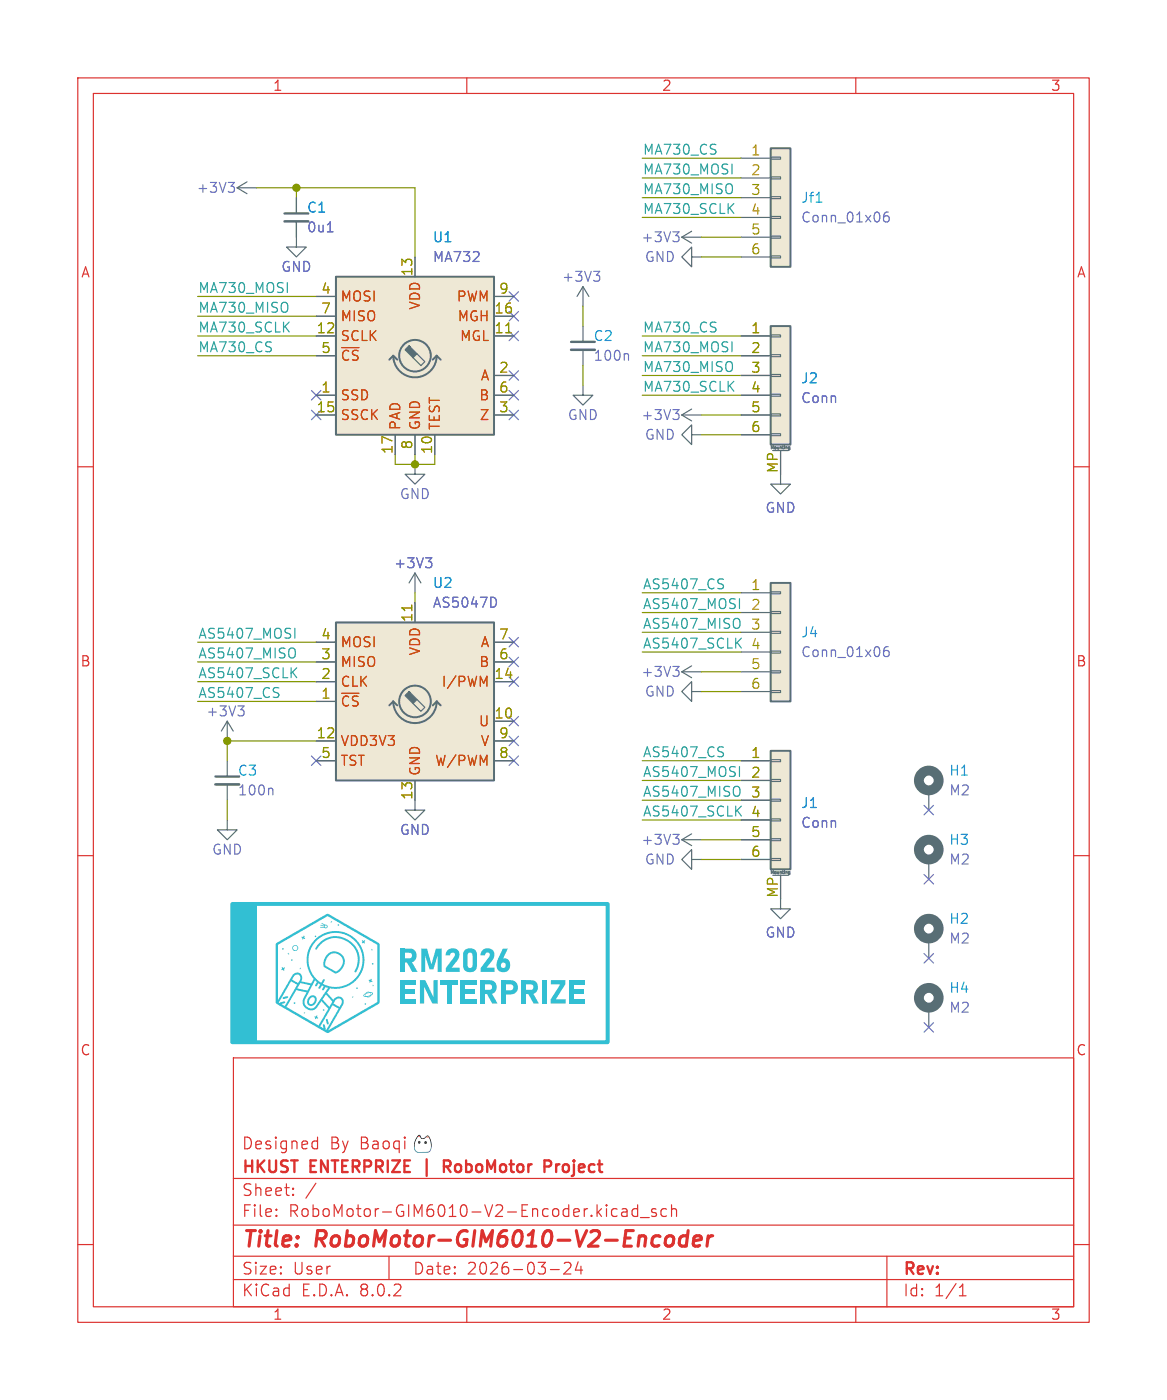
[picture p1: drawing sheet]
<svg xmlns="http://www.w3.org/2000/svg" width="150mm" height="180mm" viewBox="0 0 150 180" stroke-linecap="round" stroke-linejoin="round" font-family="sans-serif">
<g fill="none" stroke="#dc322f" stroke-width=".15">
<path d="M10 10h130v160h-130zM12 12h126v156h-126zM60 10v2M110 10v2M10 60h2M138 60h2M10 110h2M138 110h2M30 136h108v32h-108zM30 157.5h108M30 151.5h108M35.5 156.3h.1l-.1 .1"/>
<path d="M35.5 156.3v.1M35.5 155.5v.1M35.5 155.5h.1l-.1 .1M37.7 153.6v.1M37.7 153.6h-.1l.1 .1M37.7 152.8v.1M37.7 152.8h-.1l.1 .1M40.4 146.7l.4 .1M40.6 152.1l-1.3 2M40.8 146.2v1.5M40.8 147.6l-.4 .1M78.9 155.4l.4 .1"/>
<path d="M79.3 156.3l-.4 .1M80 155.5l.1-.1 .4 .1 .1 .9M80.6 155.8h-.5a.29 .29 0 0 0-.2 .3 .29 .29 0 0 0 .2 .3l.5-.1M82 155.5l-.5-.1-.3 .3v.4l.2 .2 .1 .1 .5-.1M82 154.9v1.5M82.3 156.5h1.2M84.3 155.5l-.3-.1-.3 .2 .1 .2 .5 .2 .1 .1-.1 .2-.1 .1-.5-.1M85.7 155.5l-.5-.1-.2 .3v.4l.1 .2 .1 .1 .5-.1M86.3 155.5a.37 .37 0 0 1 .7 .1v.8M86.3 154.9v1.5M10 160h2M30 164.5h108"/>
<path d="M30 161.5h108M50 161.5v3M60 168v2M70.7 163.2h1.2M72.5 162.4l.2-.1h.4a.41 .41 0 0 1 .2 .6l-.8 .9h.9M74.3 162.2l-.3 1.1h.9M74.7 162.8v1M110 168v2M114 161.5v6.5M123.3 166.6h.9M123.3 165.5l.4-.4v1.5M138 160h2"/>
</g>
<path d="M85.7 159.1a.52 .52 0 0 1 .5-.2 .52 .52 0 0 1 .4 .4l-.1 .5a.55 .55 0 0 1-.5 .4 .55 .55 0 0 1-.5-.4l.1-.5zM88.4 159a.66 .66 0 0 0-1 .3l-.1 .5 .2 .3 .1 .1 .6-.1M88.5 158.2l-.3 2M89.1 159.6l1-.2v-.4l-.6-.1-.3 .3-.1 .7 .1 .2 .1 .1 .6-.1M91 158.9l-.1 1.3M91.6 158.9a.59 .59 0 0 0-.6 .4" fill="none" stroke="#dc322f" stroke-width=".4"/>
<path d="M57.4 150l.5 .7M57.8 149.3l-.7-.1v1.5M57.8 149.9l-.7 .1M70 149.2h.6a.41 .41 0 0 1 .3 .4 .41 .41 0 0 1-.3 .4h-.6" fill="none" stroke="#dc322f" stroke-width=".3"/>
<g fill="#32bfd3">
<path d="M47.9 126.6h.2l-.1 .2h-.1z"/>
<path d="M42.5 118.4l.2 .1-.1 .1h-.1z"/>
<path d="M47.4 126h.2l.1-.1v.2l.2 .1h-.3l-.1 .1z"/>
<path d="M47.8 122l.1 .1-.1 .1-.1-.1z"/>
<path d="M46.5 120.9l.2 .1 .2-.1-.1 .2 .1 .2-.2-.1-.2 .1 .1-.2z"/>
<path d="M41.1 121.2l.9-.6a3 3 0 0 1 3.5 .8 3 3 0 0 1 .2 3.6l-.1-.2a2.83 2.83 0 0 0-1.1-3.8 2.83 2.83 0 0 0-3.9 1.1l-.1-.2z"/>
<circle cx="47.9" cy="123.9" r=".1"/>
<circle cx="43.5" cy="118.9" r=".09"/>
</g>
<circle cx="53.9" cy="146.9" r=".16" fill="#040404"/>
<path d="M53.8 146.1l.1-.1 .1 .1a.11 .11 0 0 1 0 .1 .11 .11 0 0 1-.2 0h-.1z" fill="#ee8570"/>
<g fill="#040404">
<path d="M53.7 146l.3-.1 .2 .4 .1 .1 .2-.1 .4-.3h.2l.3 .6 .1 .8h-.1l-.1-.8-.3-.5h-.1l-.4 .3h-.2h-.2l-.2-.4-.5 .6-.1 .8a1.8 1.8 0 0 1 .4-1.4z"/>
<circle cx="54.7" cy="146.9" r=".17"/>
</g>
<path d="M53.2 147.4l.1 .1 .2 .5 .4 .1h1.2l.2-.3 .1-.4h.1l-.1 .5-.3 .3h-1.3h-.2l-.2-.2z" fill="#3c7899"/>
<path d="M54.8 146.2l.2-.1 .1 .2z" fill="#ee8570"/>
<g fill="#32bfd3">
<path d="M41.9 131l.2 .1 .2 .5-.1 .1-.2-.1z"/>
<path d="M40.4 130.7h.2l.2-.1-.1 .2 .2 .1h-.2l-.2 .1z"/>
<path d="M39.1 130.1l.1 .1v.1h-.2z"/>
<path d="M37 122.6l.1-.1 .1 .2h-.2z"/>
<path d="M37.7 121.6l.2-.1 .3 .1 .1 .3-.1 .3-.2 .1-.3-.1-.1-.3 .4 .3 .2-.1v-.2l-.1-.2-.2-.1-.3 .3z"/>
<path d="M38.5 124.5l.1-.1 .1 .2h-.1z"/>
<path d="M36.2 124.4l.2 .1 .2-.1-.1 .2v.2l-.1-.1h-.2l.1-.1z"/>
<path d="M39.7 128.2l.3-.2h.3l.2 .1 .2 .2-.1 .6-.4 .4h-.5l-.2-.5h.2l.2 .3h.2l.3-.3v-.4l-.1-.2h-.2l-.3 .3-.1 .3h-.2l.1-.4z"/>
<path d="M36.4 128.2l.5-.1 .1 .1v.1l-.5 .1h-.2z"/>
<path d="M29.8 116.2h3.2v17.8h-3.2z"/>
<path d="M35.5 121.3l6.6-3.8 6.6 3.8v7.7l-6.5 3.8-1.6-.8h.6l.4 .2-.1-.4 .2-.1 .2 .5-.1 .1 .1 .1 1.6-2.7-.8-.5-1.5 2.8h-.6l-4.4-2.5h.6l4.1 2.4 1.3-2.2-.9-1-.7 1-.4 .2h-.4l-.7-.4-.2-.3v-.4h.2l.1 .4 .3 .3 .5 .2 .5-.2 .7-1h.3l.8 1 .3-.5h.3l.7 .5 .3-.5v-.2l-.1-.3-.3-.1-.4 .2-.2 .4h-.3l.1-.2-.8-.9-.4 .6h-.3l1-1.5-.4-.1-.2 .4h-.1l-.1-.1 .2-.4-.2-.1-.3 .4h-.1l-.1-.1 .3-.4-.3-.2-.2 .4h-.1l-.1-.1 .1-.3a.25 .25 0 0 0-.1-.4l-1.3 2.5-.1 .3h-.2v-.2l.5-1-1.3-.3-1.3 2.2h-.6l-.7-.5-.1-.1 .6 .1 .1-.1 .5-.1h.1l-.1 .2-.4 .1 .4 .2 1.3-2.2 1.6 .3 .4-.7-1.3-.3-.4 .7h-.3l.3-.5-.8-.4-1.6 2.7h-.4v-4.7h.3v4.4l1.6-2.7h.2l.8 .5 .3-.6-.1-.3-.1-.2h-.4l-.2 .2-.3 .4h-.2l.3-.5 .2-.2 .5-.2 .4 .3 .1 .4-.1 .5 1.3 .2 .3-.5-.1-.2a3.7 3.7 0 0 1-.8-2.3h.3v.2a3.5 3.5 0 0 0 1.6 2.8l.2-.5h.2v.2l-.2 .4h.1a3.5 3.5 0 0 0 4.8-2.1 3.5 3.5 0 0 0-2.8-4.4 3.5 3.5 0 0 0-3.9 3.4h-.3a3.7 3.7 0 0 1 4-3.7 3.7 3.7 0 0 1 3.4 4.2 3.7 3.7 0 0 1-4.4 3.2l-.4 .5 .8 .9 .5-.3 .4-.1 .4 .3 .1 .4-.1 .4-1.9 3.3 6.3-3.7v-7.3l-6.4-3.7-6.4 3.7v2.7h-.3v-2.8z"/>
<path d="M45.3 128.1h.1v.2h-.2z"/>
<path d="M46.8 127.8l.3-.1h.5l.1 .2 .1-.1-.1-.1h-.6l.3-.1-.4 .1 .3-.2 .5 .1 .1 .1-.1 .2-.4 .3h-.5h.5l.2-.1-.4 .1-.5-.1v-.1l.3 .1v-.2a.22 .22 0 0 0 .2 .2 .22 .22 0 0 0 .2-.1 .2 .2 0 0 0 .2-.2 .2 .2 0 0 0-.3-.1l-.6 .3z"/>
<path d="M38.8 120.4l.1 .1 .2-.2v.2l.1 .2h-.2l-.1 .1z"/>
<path d="M41.3 118.7l.7 .2 .1 .2v.2l-.2 .1-.7-.1v-.1l.4-.1 .3 .2 .1-.1-.1-.2-.2 .1-.5-.1v-.1l.5 .1z"/>
<path d="M42.1 122.7l.6-.3h.6l.7 .4 .3 .6a1.65 1.65 0 0 1-1.2 1.8l-1.5-.9v-.4h.2v.3l1.3 .7 .5-.2 .3-.5 .2-.5-.1-.4-.2-.3-.3-.3-.4-.1h-.4l-.3 .2-.3 .3-.3 .8h-.2l.1-.6z"/>
<circle cx="41.6" cy="129.9" r=".11"/>
<circle cx="37.5" cy="123.4" r=".09"/>
<circle cx="36.4" cy="122" r=".1"/>
<circle cx="37.9" cy="129" r=".11"/>
<circle cx="47" cy="129.1" r=".1"/>
<circle cx="45.9" cy="127.1" r=".1"/>
<circle cx="40.5" cy="120.4" r=".09"/>
</g>
<path d="M38.1 30.5v1.3h1.3l-1.3 1.2-1.3-1.2h1.3" fill="none" stroke="#586e75" stroke-width=".15"/>
<path d="M99.1 96.5h2.5v15.3h-2.5z" fill="#eee8d5"/>
<g fill="none" stroke="#586e75" stroke-width=".15">
<path d="M95.2 97.8h3.9M99.1 97.7h1.2v.2h-1.2zM95.2 100.3h3.9M95.2 102.9h3.9M95.2 105.4h3.9M95.2 108h3.9M95.2 110.5h3.9M99.1 110.4h1.2v.2h-1.2zM99.1 107.8h1.2v.3h-1.2zM99.1 105.3h1.2v.3h-1.2zM99.1 102.8h1.2v.2h-1.2zM99.1 100.2h1.2v.3h-1.2z"/>
<path d="M99.1 112.3v-.4l.2 .3 .1-.3v.4M99.3 112.5h2M100.3 112.5v3.1M100.6 111.9v.4M100.8 111.9h.1M100.8 111.9v.1M101.5 112.3h-.1v-.2h.1v.3h-.1"/>
</g>
<path d="M99.1 96.5h2.5v15.3h-2.5z" fill="none" stroke="#586e75" stroke-width=".25"/>
<path d="M99.1 74.9h2.5v15.3h-2.5z" fill="#eee8d5"/>
<g fill="none" stroke="#586e75" stroke-width=".15">
<path d="M38.1 25.4v2M38.1 28.5v2M95.2 76.2h3.9M95.2 78.8h3.9M99.1 78.6h1.2v.3h-1.2zM99.1 76.1h1.2v.2h-1.2zM87.6 86.4h2.6M87.6 86.4l1.3 .7M88.9 88.9v-1.3l-1.3 1.3 1.3 1.3v-1.3h1.3M88.9 85.6l-1.3 .8M95.2 81.3h3.9M95.2 83.8h3.9"/>
<path d="M95.2 86.4h3.9M95.2 88.9h3.9M99.1 88.8h1.2v.2h-1.2zM99.1 86.2h1.2v.3h-1.2zM99.1 83.7h1.2v.3h-1.2zM99.1 81.2h1.2v.2h-1.2z"/>
</g>
<path d="M99.1 74.9h2.5v15.3h-2.5z" fill="none" stroke="#586e75" stroke-width=".25"/>
<path d="M42.1 29.8h.7M86.5 85.7h.8l-.4 .5M87 86.2l.3 .2v.3l-.3 .3M114.2 83.1a.5 .5 0 0 0-.6 .6v.5l.1 .2h.3l.2-.1 .1-.4-.1-.2-.4-.1-.2 .3" fill="none" stroke="#6c71c4" stroke-width=".15"/>
<path d="M36.6 28.5h3" fill="none" stroke="#586e75" stroke-width=".33"/>
<path d="M36.6 27.4h3" fill="none" stroke="#586e75" stroke-width=".3"/>
<path d="M43.2 80h20.3v20.3h-20.3z" fill="#eee8d5"/>
<g fill="none" stroke="#586e75" stroke-width=".25">
<path d="M43.2 80h20.3v20.3h-20.3zM50.5 90.2a2.79 2.79 0 0 0 2.8 2.8 2.79 2.79 0 0 0 2.8-2.8M50.5 90.2l-.5 .5M50.5 90.2l.6 .5M56.1 90.2l-.5 .5M56.1 90.2l.5 .5"/>
<circle cx="53.3" cy="90.2" r="2.03"/>
</g>
<g fill="none" stroke="#586e75" stroke-width=".15">
<path d="M30.5 24.1l1.2 .8M30.5 24.1h2.5M31.7 23.4l-1.2 .7M74.9 41.9v2.1M74.9 45v2M53.3 77.5v2.5M29.2 92.7l-.8 1.3M29.2 92.7v2.6M29.2 92.7l.8 1.3M40.6 90.2h2.6M40.6 95.3h2.6M40.6 87.6h2.6"/>
<path d="M40.6 85.1h2.6M40.6 82.6h2.6M40.6 97.8h2.6M53.6 89.9l1 1-.5 .6-1-1.1M63.5 92.7h2.5M63.5 95.3h2.5M63.5 87.6h2.5M63.5 85.1h2.5M63.5 82.6h2.5M63.5 97.8h2.5M53.3 100.3v2.6M119.4 120.7v2.5"/>
</g>
<path d="M52.6 88.9l1 1-.5 .5-1-1 .5-.5 .1 .1z" fill="#586e75" stroke="#586e75" stroke-width=".15"/>
<path d="M52.9 77.8v.7" fill="none" stroke="#b58900" stroke-width=".15"/>
<path d="M62.2 87.9l.4-.9v1.2" fill="none" stroke="#cb4b16" stroke-width=".15"/>
<path d="M29.3 23.5h.8l-.4 .4M29.9 23.9l.2 .3v.3l-.2 .2M80.6 45.5l.2 .1v.7M63.6 76.9l.2 .4-.1 .5-.1 .2M30.6 90.8h.8l-.5 .4M31.1 91.2l.3 .3v.3l-.3 .2" fill="none" stroke="#6c71c4" stroke-width=".15"/>
<path d="M73.4 45h3.1" fill="none" stroke="#586e75" stroke-width=".33"/>
<path d="M73.4 44h3.1" fill="none" stroke="#586e75" stroke-width=".3"/>
<circle cx="119.4" cy="119.4" r="1.27" fill="none" stroke="#586e75" stroke-width="1.3"/>
<path d="M99.1 19.1h2.5v15.2h-2.5z" fill="#eee8d5"/>
<g fill="none" stroke="#586e75" stroke-width=".15">
<path d="M74.9 36.8l-.7 1.3M74.9 36.8v2.6M74.9 36.8l.8 1.3M87.6 30.5h2.6M87.6 30.5l1.3 .8M88.9 33v-1.2l-1.3 1.2 1.3 1.3v-1.3h1.3M88.9 29.7l-1.3 .8M95.2 20.3h3.9M95.2 22.9h3.9M95.2 25.4h3.9M95.2 28h3.9M95.2 30.5h3.9"/>
<path d="M95.2 33h3.9M99.1 32.9h1.2v.3h-1.2zM99.1 30.4h1.2v.2h-1.2zM99.1 27.8h1.2v.3h-1.2zM99.1 25.3h1.2v.2h-1.2zM99.1 22.7h1.2v.3h-1.2zM99.1 20.2h1.2v.3h-1.2zM53.3 59.7v1.3h1.3l-1.3 1.2-1.2-1.2h1.2M74.9 49.5v1.3h1.3l-1.3 1.3-1.2-1.3h1.2M87.6 53.4l1.3 .7M87.6 53.4h2.6M88.9 55.9v-1.3l-1.3 1.3 1.3 1.3v-1.3h1.3"/>
<path d="M88.9 52.6l-1.3 .8M53.3 73.7l-.7 1.2M53.3 73.7v2.5M53.3 73.7l.8 1.2M100.3 61v1.2h1.3l-1.3 1.3-1.2-1.3h1.2M29.2 97.8v2M29.2 105.4v1.3h1.3l-1.3 1.3-1.3-1.3h1.3M29.2 100.9v2M53.3 102.9v1.3h1.3l-1.3 1.2-1.2-1.2h1.2M119.4 101.6v2.6M119.4 110.5v2.5M119.4 129.6v2.5"/>
</g>
<path d="M99.1 19.1h2.5v15.2h-2.5z" fill="none" stroke="#586e75" stroke-width=".25"/>
<path d="M104.9 26h.7" fill="none" stroke="#268bd2" stroke-width=".15"/>
<path d="M76.3 34.9h.8l-.4 .5M76.8 35.4l.3 .2v.3l-.3 .3M86.5 29.8h.8l-.4 .5M87 30.3l.3 .2v.3l-.3 .3M114.2 27.3a.5 .5 0 0 0-.6 .5v.5l.1 .2h.3l.2-.1 .1-.4-.1-.2-.4-.1-.2 .3M86.5 52.7h.8l-.4 .4M87 53.1l.3 .3v.3l-.3 .2M54.7 71.7h.8l-.4 .5M55.3 72.2l.2 .2v.3l-.2 .3M34.9 101.3l.2 .2v.7" fill="none" stroke="#6c71c4" stroke-width=".15"/>
<g fill="none" stroke="#586e75" stroke-width="1.3">
<circle cx="119.4" cy="100.3" r="1.27"/>
<circle cx="119.4" cy="109.2" r="1.27"/>
<circle cx="119.4" cy="128.3" r="1.27"/>
</g>
<path d="M27.7 100.9h3" fill="none" stroke="#586e75" stroke-width=".33"/>
<path d="M27.7 99.8h3" fill="none" stroke="#586e75" stroke-width=".3"/>
<path d="M43.2 35.6h20.3v20.3h-20.3z" fill="#eee8d5"/>
<g fill="none" stroke="#586e75" stroke-width=".25">
<path d="M43.2 35.6h20.3v20.3h-20.3zM50.5 45.7a2.79 2.79 0 0 0 2.8 2.8 2.79 2.79 0 0 0 2.8-2.8M50.5 45.7l-.5 .5M50.5 45.7l.6 .5M56.1 45.7l-.5 .5M56.1 45.7l.5 .5"/>
<circle cx="53.3" cy="45.7" r="2.03"/>
</g>
<g fill="none" stroke="#586e75" stroke-width=".15">
<path d="M40.6 38.1h2.6M53.3 33v2.6M63.5 38.1h2.5M40.6 50.8h2.6M40.6 43.2h2.6M40.6 53.4h2.6M40.6 40.7h2.6M40.6 45.7h2.6M50.8 55.9v2.5M53.3 55.9v2.5M53.6 45.5l1 1-.5 .5-1-1M55.9 55.9v2.5"/>
<path d="M63.5 50.8h2.5M63.5 43.2h2.5M63.5 53.4h2.5M63.5 40.7h2.5M63.5 48.3h2.5"/>
</g>
<path d="M52.1 45l.5-.5 1 1-.5 .5z" fill="#586e75" stroke="#586e75" stroke-width=".15"/>
<path d="M65 42.8h.7" fill="none" stroke="#b58900" stroke-width=".15"/>
<path d="M99.1 41.9h2.5v15.3h-2.5z" fill="#eee8d5"/>
<g fill="none" stroke="#586e75" stroke-width=".15">
<path d="M38.1 25.4v2M38.1 28.5v2M40.6 38.1h2.6M53.3 33v2.6M63.5 38.1h2.5M40.6 43.2h2.6M40.6 45.7h2.6M40.6 50.8h2.6M40.6 53.4h2.6M40.6 40.7h2.6M50.8 55.9v2.5M53.3 55.9v2.5"/>
<path d="M55.9 55.9v2.5M63.5 43.2h2.5M63.5 48.3h2.5M63.5 50.8h2.5M63.5 53.4h2.5M63.5 40.7h2.5M95.2 43.2h3.9M95.2 45.7h3.9M95.2 48.3h3.9M95.2 50.8h3.9M95.2 53.4h3.9M95.2 55.9h3.9"/>
<path d="M99.1 55.8h1.2v.2h-1.2zM99.1 53.2h1.2v.3h-1.2zM99.1 50.7h1.2v.2h-1.2zM99.1 48.1h1.2v.3h-1.2zM99.1 45.6h1.2v.3h-1.2zM99.1 43.1h1.2v.2h-1.2zM99.1 57.7v-.4l.2 .3 .1-.3v.4M99.3 57.9h2M100.3 57.9v3.1M100.6 57.3v.4M100.8 57.4h.1M101.5 57.5v.3h-.1"/>
<path d="M101.5 57.5h-.2l.1 .2h.1M53.3 77.5v2.5M40.6 97.8h2.6M40.6 90.2h2.6M40.6 95.3h2.6M40.6 87.6h2.6M40.6 85.1h2.6M40.6 82.6h2.6M63.5 97.8h2.5M63.5 92.7h2.5M63.5 95.3h2.5M63.5 87.6h2.5"/>
<path d="M63.5 85.1h2.5M63.5 82.6h2.5M95.2 97.8h3.9M53.3 100.3v2.6M87.6 108l1.3 .7M87.6 108h2.6M88.9 110.5v-1.3l-1.3 1.3 1.3 1.3v-1.3h1.3M88.9 107.2l-1.3 .8M95.2 108h3.9M95.2 100.3h3.9M95.2 102.9h3.9M95.2 105.4h3.9"/>
<path d="M95.2 110.5h3.9M100.3 112.5v4.4h1.3l-1.3 1.2-1.2-1.2h1.2"/>
</g>
<path d="M99.1 41.9h2.5v15.3h-2.5z" fill="none" stroke="#586e75" stroke-width=".25"/>
<g fill="none" stroke="#6c71c4" stroke-width=".15">
<path d="M42.1 29.8h.7M65.4 37.5l1.2 1.2M66.6 37.5l-1.2 1.2M40 50.2l1.2 1.2M40 52.7l1.2 1.3M41.2 50.2l-1.2 1.2M41.2 52.7l-1.2 1.3M65.4 40l1.2 1.3M65.4 50.2l1.2 1.2M65.4 52.7l1.2 1.3M65.4 42.6l1.2 1.2M65.4 47.7l1.2 1.2"/>
<path d="M66.6 40l-1.2 1.3M66.6 50.2l-1.2 1.2M66.6 52.7l-1.2 1.3M66.6 42.6l-1.2 1.2M66.6 47.7l-1.2 1.2M54.7 71.7h.8l-.4 .5M55.3 72.2l.2 .2v.3l-.2 .3M63.6 76.9l.2 .4-.1 .5-.1 .2M40 97.2l1.2 1.2M41.2 97.2l-1.2 1.2M65.4 87l1.2 1.3M65.4 94.7l1.2 1.2"/>
<path d="M65.4 92.1l1.2 1.2M65.4 97.2l1.2 1.2M65.4 84.5l1.2 1.2M65.4 82l1.2 1.2M66.6 87l-1.2 1.3M66.6 94.7l-1.2 1.2M66.6 92.1l-1.2 1.2M66.6 97.2l-1.2 1.2M66.6 84.5l-1.2 1.2M66.6 82l-1.2 1.2M86.5 107.3h.8l-.4 .5M87 107.8l.3 .2v.3l-.3 .2"/>
<path d="M118.8 112.4l1.2 1.3M118.8 103.5l1.2 1.3M120 112.4l-1.2 1.3M120 103.5l-1.2 1.3M118.8 131.5l1.2 1.2M118.8 122.6l1.2 1.2M120 131.5l-1.2 1.2M120 122.6l-1.2 1.2"/>
</g>
<g fill="none" stroke="#2aa198" stroke-width=".15">
<path d="M92.7 75.1l.3 .2-.1 .3-.2 .1M92.8 74.4l.2 .1M94.8 79.5l.1 .1a.81 .81 0 0 1-.1 1.2M95 77v1.2M35.6 89.1l.2 .2v.3l-.2 .1M35.7 88.4l.1 .1M37.6 86.4l.5 .7M37.7 83.3l.1 .1a.81 .81 0 0 1-.1 1.2M37.9 80.8v1.3M38.1 85.9l-.7 .7M92.7 96.7l.3 .2-.1 .3-.2 .1M92.8 96l.2 .1"/>
<path d="M94.7 82.6l.6 .7M95 98.6v1.2M95.3 82.1l-.7 .7M94.7 104.2l.6 .7M94.8 101.1l.1 .1a.81 .81 0 0 1-.1 1.2M95.3 103.6l-.7 .8"/>
</g>
<path d="M29.8 116.2h48.3v17.8h-48.3z" fill="none" stroke="#32bfd3" stroke-width=".5"/>
<g fill="none" stroke="#859900" stroke-width=".15">
<path d="M25.4 38.1h15.2M33 24.1h20.3v8.9M38.1 24.1v1.3M74.9 39.4v2.5M82.5 20.3h12.7M82.5 22.9h12.7M82.5 25.4h12.7M82.5 28h12.7M90.2 33h5M90.2 30.5h5M25.4 43.2h15.2M25.4 45.7h15.2"/>
<path d="M25.4 40.7h15.2M50.8 58.4v1.3h5.1v-1.3M53.3 58.4v1.3M74.9 47v2.5M82.5 43.2h12.7M82.5 45.7h12.7M82.5 48.3h12.7M82.5 50.8h12.7M90.2 53.4h5M90.2 55.9h5M53.3 76.2v1.3M82.5 78.8h12.7"/>
<path d="M82.5 76.2h12.7M25.4 85.1h15.2M25.4 82.6h15.2M25.4 87.6h15.2M25.4 90.2h15.2M40.6 95.3h-11.4v2.5M82.5 81.3h12.7M82.5 83.8h12.7M82.5 97.8h12.7M90.2 86.4h5M90.2 88.9h5M29.2 102.9v2.5"/>
<path d="M82.5 100.3h12.7M82.5 105.4h12.7M82.5 102.9h12.7M90.2 110.5h5M90.2 108h5"/>
</g>
<path d="M65 42.8h.7M52.9 77.8v.7" fill="none" stroke="#b58900" stroke-width=".15"/>
<path d="M62.2 87.9l.4-.9v1.2" fill="none" stroke="#cb4b16" stroke-width=".15"/>
<g fill="#859900" stroke="#859900" stroke-width=".15">
<circle cx="38.1" cy="24.1" r=".46"/>
<circle cx="53.3" cy="59.7" r=".46"/>
<circle cx="29.2" cy="95.3" r=".46"/>
</g>
<g font-size="4.2" fill="#32bfd3">
<text x="51.1" y="125.9">RM2026</text>
<text x="51.1" y="129.9">ENTERPRIZE</text>
</g>
<g font-size="2.8" fill="#dc322f">
<text x="31" y="160.9">Title:</text>
<text x="40.7" y="160.9">RoboMotor-GIM6010-V2-Encoder</text>
</g>
<g font-size="2.1" fill="#dc322f">
<text x="31" y="148">Designed</text>
<text x="42.4" y="148">By</text>
<text x="46.3" y="148">Baoqi</text>
<text x="31" y="154">Sheet:</text>
<text x="31" y="151.2">HKUST</text>
<text x="40" y="151.2">ENTERPRIZE</text>
<text x="55.1" y="151.2">|</text>
<text x="58.3" y="151.2">RoboMotor</text>
<text x="71.8" y="151.2">Project</text>
<text x="31" y="156.7">File:</text>
<text x="37.1" y="156.7">RoboMotor-GIM6010-V2-Encoder.kicad_sch</text>
<text x="31" y="166.9">KiCad</text>
<text x="31" y="164.1">Size:</text>
<text x="37.7" y="164.1">User</text>
<text x="38.7" y="166.9">E.D.A.</text>
<text x="46.3" y="166.9">8.0.2</text>
<text x="53" y="164.1">Date:</text>
<text x="60" y="164.1">2026-03-24</text>
<text x="116" y="164.3">Rev:</text>
<text x="116" y="166.9">Id:</text>
<text x="120.1" y="166.9">1/1</text>
</g>
<g font-size="1.8" fill="#dc322f">
<text x="35" y="11.9">1</text>
<text x="85" y="11.9">2</text>
<text x="135" y="11.9">3</text>
<text x="10.3" y="35.9">A</text>
<text x="138.3" y="35.9">A</text>
<text x="10.3" y="85.9">B</text>
<text x="138.3" y="85.9">B</text>
<text x="10.3" y="135.9">C</text>
<text x="138.3" y="135.9">C</text>
<text x="35" y="169.9">1</text>
<text x="85" y="169.9">2</text>
<text x="135" y="169.9">3</text>
</g>
<g font-size="1.8" fill="#2aa198">
<text x="82.5" y="20">MA730_CS</text>
<text x="82.5" y="22.5">MA730_MOSI</text>
<text x="82.5" y="27.6">MA730_SCLK</text>
<text x="82.5" y="25.1">MA730_MISO</text>
<text x="25.4" y="40.3">MA730_MISO</text>
<text x="25.4" y="37.8">MA730_MOSI</text>
<text x="25.4" y="42.8">MA730_SCLK</text>
<text x="25.4" y="45.4">MA730_CS</text>
<text x="82.5" y="45.4">MA730_MOSI</text>
<text x="82.5" y="42.8">MA730_CS</text>
<text x="82.5" y="47.9">MA730_MISO</text>
<text x="82.5" y="50.5">MA730_SCLK</text>
<text x="82.5" y="75.9">AS5407_CS</text>
<text x="25.4" y="82.2">AS5407_MOSI</text>
<text x="82.5" y="78.4">AS5407_MOSI</text>
<text x="82.5" y="83.5">AS5407_SCLK</text>
<text x="82.5" y="80.9">AS5407_MISO</text>
<text x="25.4" y="87.3">AS5407_SCLK</text>
<text x="25.4" y="89.8">AS5407_CS</text>
<text x="25.4" y="84.8">AS5407_MISO</text>
<text x="82.5" y="97.5">AS5407_CS</text>
<text x="82.5" y="100">AS5407_MOSI</text>
<text x="82.5" y="102.5">AS5407_MISO</text>
<text x="82.5" y="105.1">AS5407_SCLK</text>
</g>
<g font-size="1.8" fill="#b58900">
<text x="96.4" y="20.1">1</text>
<text x="96.4" y="22.6">2</text>
<text x="96.4" y="25.2">3</text>
<text x="96.4" y="27.7">4</text>
<text x="53.1" y="35.6" transform="rotate(-90 53.1 35.6)">13</text>
<text x="96.4" y="30.2">5</text>
<text x="96.4" y="32.8">6</text>
<text x="41.2" y="37.9">4</text>
<text x="41.2" y="40.4">7</text>
<text x="63.5" y="40.4">16</text>
<text x="64.1" y="37.9">9</text>
<text x="40.6" y="42.9">12</text>
<text x="41.2" y="45.5">5</text>
<text x="63.5" y="42.9">11</text>
<text x="96.4" y="42.9">1</text>
<text x="96.4" y="45.5">2</text>
<text x="40.6" y="53.1">15</text>
<text x="41.2" y="50.6">1</text>
<text x="64.1" y="48">2</text>
<text x="64.1" y="53.1">3</text>
<text x="64.1" y="50.6">6</text>
<text x="96.4" y="48">3</text>
<text x="96.4" y="50.6">4</text>
<text x="96.4" y="53.1">5</text>
<text x="50.5" y="58.5" transform="rotate(-90 50.5 58.5)">17</text>
<text x="53.1" y="57.9" transform="rotate(-90 53.1 57.9)">8</text>
<text x="55.6" y="58.5" transform="rotate(-90 55.6 58.5)">10</text>
<text x="96.4" y="55.6">6</text>
<text x="100.1" y="60.9" transform="rotate(-90 100.1 60.9)">MP</text>
<text x="96.4" y="76">1</text>
<text x="41.2" y="82.3">4</text>
<text x="53.1" y="80.1" transform="rotate(-90 53.1 80.1)">11</text>
<text x="64.1" y="82.3">7</text>
<text x="96.4" y="78.5">2</text>
<text x="96.4" y="81">3</text>
<text x="96.4" y="83.6">4</text>
<text x="41.2" y="89.9">1</text>
<text x="41.2" y="87.4">2</text>
<text x="41.2" y="84.9">3</text>
<text x="63.5" y="87.4">14</text>
<text x="64.1" y="84.9">6</text>
<text x="96.4" y="86.1">5</text>
<text x="96.4" y="88.7">6</text>
<text x="40.6" y="95">12</text>
<text x="63.5" y="92.5">10</text>
<text x="64.1" y="95">9</text>
<text x="41.2" y="97.6">5</text>
<text x="64.1" y="97.6">8</text>
<text x="96.4" y="97.6">1</text>
<text x="96.4" y="100.1">2</text>
<text x="53.1" y="102.9" transform="rotate(-90 53.1 102.9)">13</text>
<text x="96.4" y="102.6">3</text>
<text x="96.4" y="105.2">4</text>
<text x="96.4" y="107.7">5</text>
<text x="96.4" y="110.3">6</text>
<text x="100.1" y="115.5" transform="rotate(-90 100.1 115.5)">MP</text>
</g>
<g font-size="1.8" fill="#6c71c4">
<text x="25.2" y="25">+3V3</text>
<text x="102.9" y="28.8">Conn_01x06</text>
<text x="36.1" y="35.2">GND</text>
<text x="39.4" y="30.1">0u1</text>
<text x="55.5" y="33.9">MA732</text>
<text x="82.3" y="31.4">+3V3</text>
<text x="82.8" y="33.9">GND</text>
<text x="72.1" y="36.4">+3V3</text>
<text x="76.2" y="46.6">100n</text>
<text x="102.9" y="52">Conn</text>
<text x="72.9" y="54.2">GND</text>
<text x="82.3" y="54.2">+3V3</text>
<text x="82.8" y="56.8">GND</text>
<text x="51.3" y="64.4">GND</text>
<text x="98.3" y="66.2">GND</text>
<text x="50.6" y="73.3">+3V3</text>
<text x="55.5" y="78.3">AS5047D</text>
<text x="82.3" y="87.2">+3V3</text>
<text x="82.8" y="89.8">GND</text>
<text x="102.9" y="84.7">Conn_01x06</text>
<text x="26.4" y="92.3">+3V3</text>
<text x="30.5" y="102.5">100n</text>
<text x="51.3" y="107.6">GND</text>
<text x="102.9" y="106.6">Conn</text>
<text x="121.9" y="102.5">M2</text>
<text x="27.2" y="110.1">GND</text>
<text x="82.3" y="108.8">+3V3</text>
<text x="82.8" y="111.4">GND</text>
<text x="121.9" y="111.4">M2</text>
<text x="98.3" y="120.8">GND</text>
<text x="121.9" y="121.5">M2</text>
<text x="121.9" y="130.4">M2</text>
</g>
<g font-size="1.8" fill="#268bd2">
<text x="39.4" y="27.5">C1</text>
<text x="102.9" y="26.3">Jf1</text>
<text x="55.5" y="31.4">U1</text>
<text x="76.2" y="44.1">C2</text>
<text x="102.9" y="49.5">J2</text>
<text x="55.5" y="75.8">U2</text>
<text x="102.9" y="82.2">J4</text>
<text x="30.5" y="99.9">C3</text>
<text x="121.9" y="99.9">H1</text>
<text x="102.9" y="104.1">J1</text>
<text x="121.9" y="108.8">H3</text>
<text x="121.9" y="119">H2</text>
<text x="121.9" y="127.9">H4</text>
</g>
<g font-size="1.8" fill="#cb4b16">
<text x="43.7" y="39">MOSI</text>
<text x="43.7" y="41.5">MISO</text>
<text x="54.2" y="39.9" transform="rotate(-90 54.2 39.9)">VDD</text>
<text x="58.6" y="39">PWM</text>
<text x="58.7" y="41.5">MGH</text>
<text x="43.7" y="44.1">SCLK</text>
<text x="43.7" y="46.6">~{CS}</text>
<text x="59" y="44.1">MGL</text>
<text x="43.7" y="51.7">SSD</text>
<text x="61.5" y="51.7">B</text>
<text x="61.7" y="49.1">A</text>
<text x="43.7" y="54.2">SSCK</text>
<text x="51.7" y="55.4" transform="rotate(-90 51.7 55.4)">PAD</text>
<text x="54.2" y="55.4" transform="rotate(-90 54.2 55.4)">GND</text>
<text x="56.7" y="55.4" transform="rotate(-90 56.7 55.4)">TEST</text>
<text x="61.6" y="54.2">Z</text>
<text x="43.7" y="83.4">MOSI</text>
<text x="61.7" y="83.4">A</text>
<text x="43.7" y="88.5">CLK</text>
<text x="43.7" y="86">MISO</text>
<text x="54.2" y="84.4" transform="rotate(-90 54.2 84.4)">VDD</text>
<text x="56.7" y="88.5">I/PWM</text>
<text x="61.5" y="86">B</text>
<text x="43.7" y="91">~{CS}</text>
<text x="61.5" y="93.6">U</text>
<text x="43.7" y="96.1">VDD3V3</text>
<text x="43.7" y="98.7">TST</text>
<text x="54.2" y="99.8" transform="rotate(-90 54.2 99.8)">GND</text>
<text x="55.8" y="98.7">W/PWM</text>
<text x="61.7" y="96.1">V</text>
</g>
<g font-size=".5" fill="#586e75">
<text x="98.9" y="58">Mounting</text>
<text x="98.9" y="112.6">Mounting</text>
</g>
</svg>
